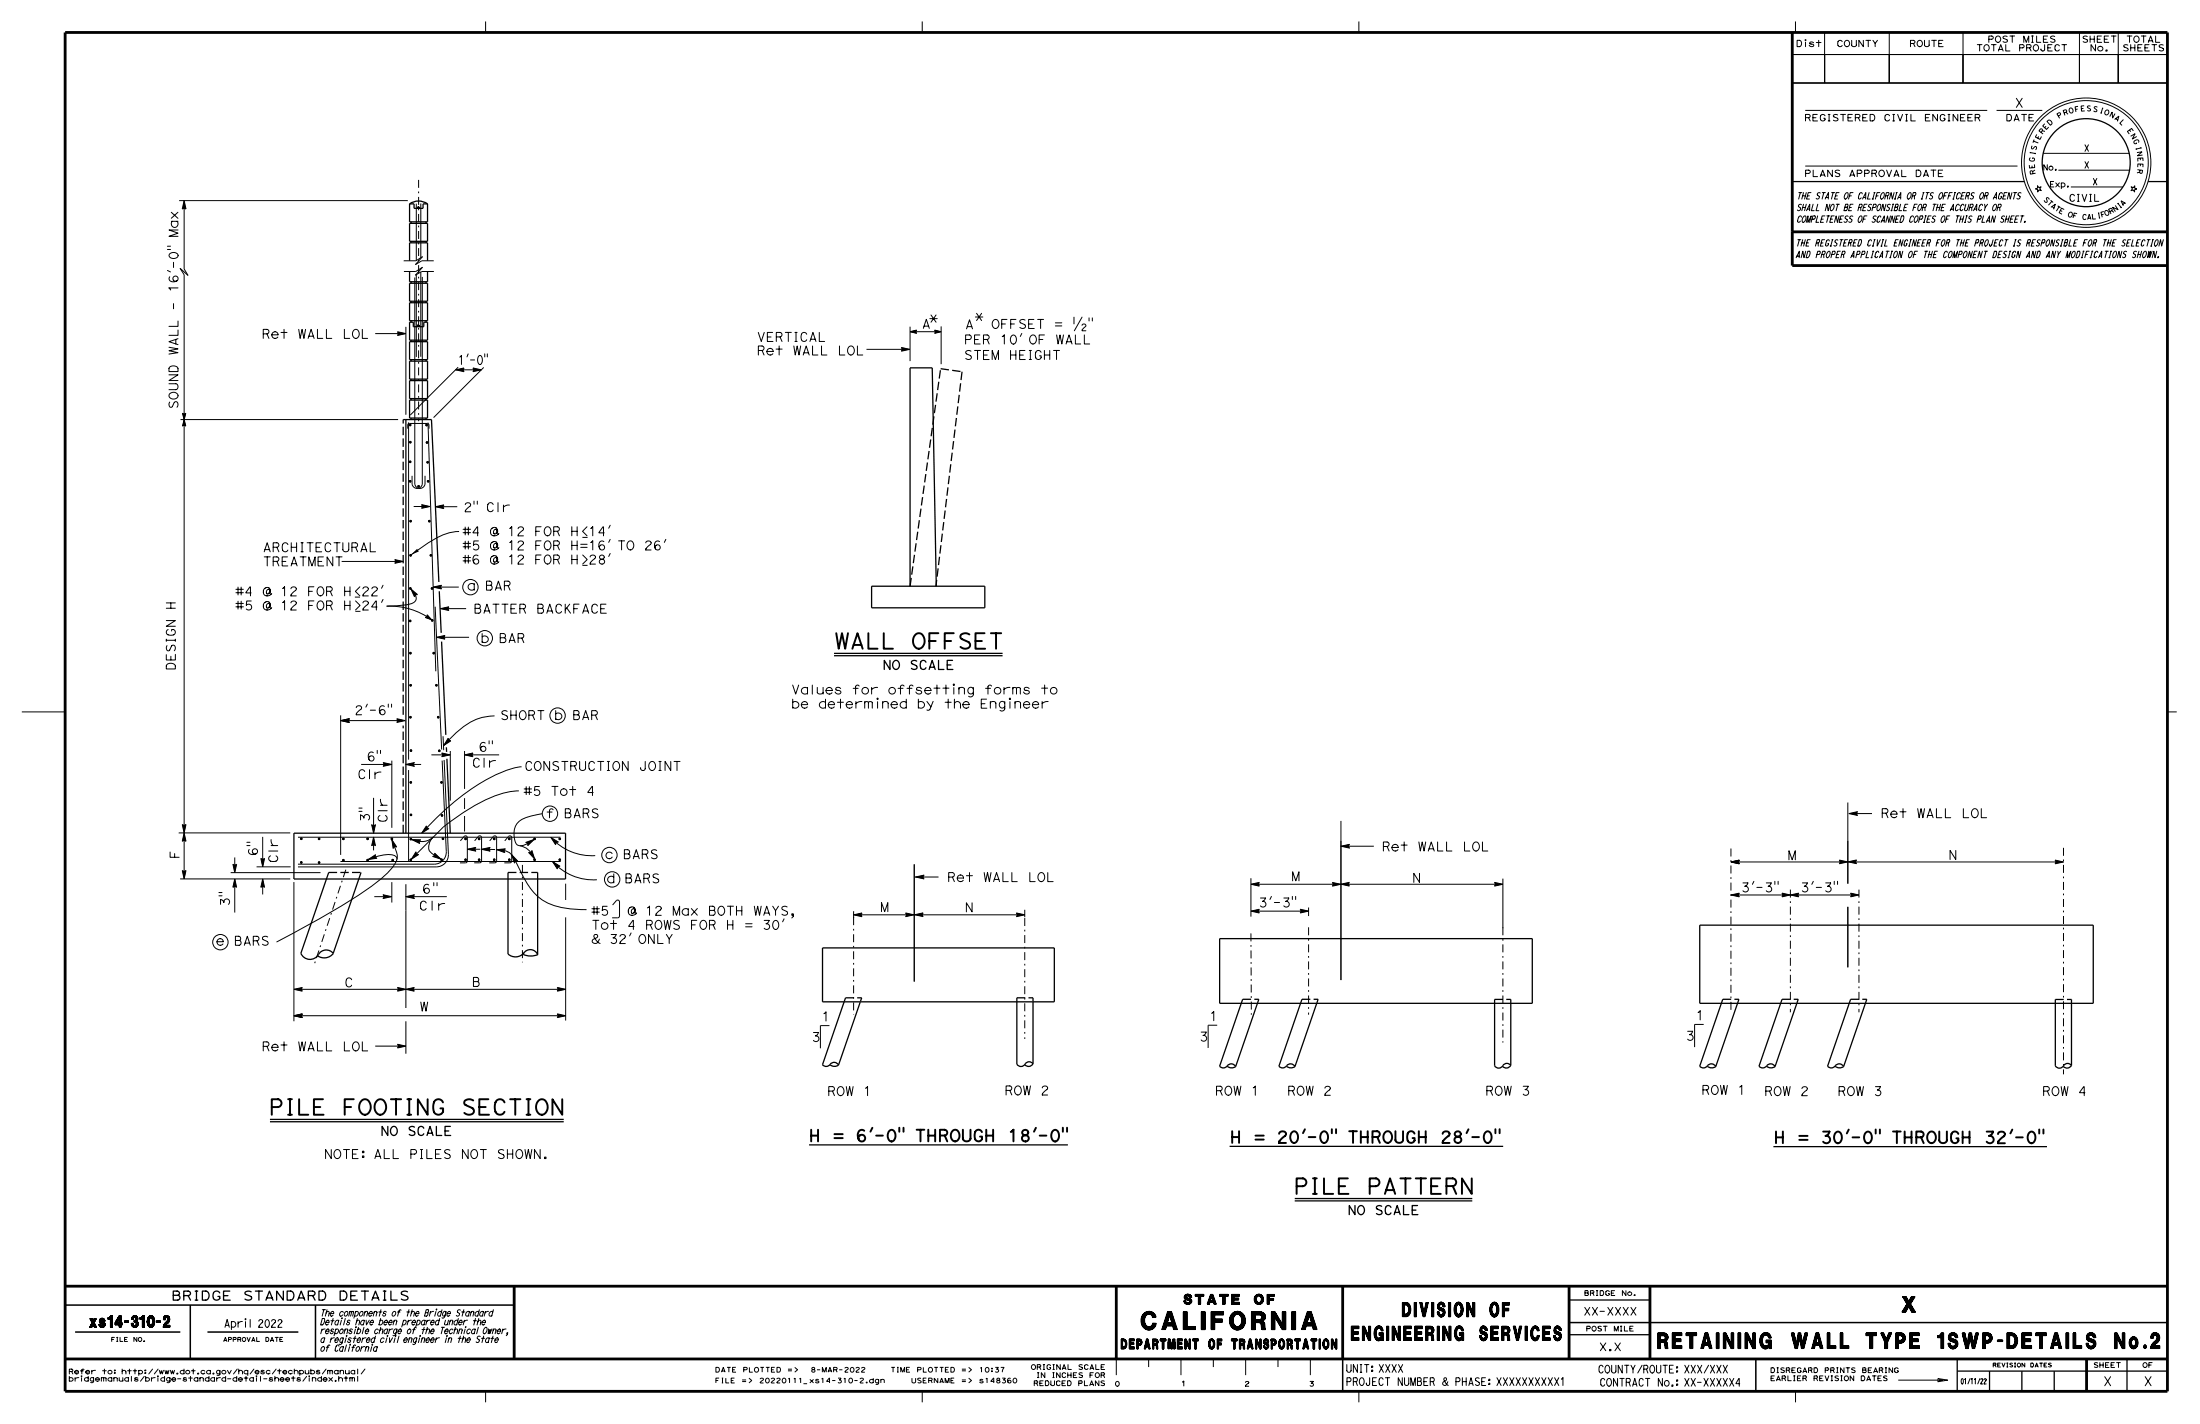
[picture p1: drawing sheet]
<svg xmlns="http://www.w3.org/2000/svg" width="432mm" height="279mm" viewBox="0 0 432 279" stroke-linecap="round" stroke-linejoin="round" font-family="sans-serif">
<g fill="none" stroke="#000" stroke-width=".25">
<path d="M351.8 16.3h73.6M351.8 35.6h45.5M421.6 35.6h3.8M80.4 40a3.1 3.1 0 0 1 3.5 0M80.4 40v3.5h3.5v-3.5M80.4 43.8h3.5v3.5h-3.5zM80.4 51.2v-3.6h3.5v3.6M80.4 53.3v2h3.5v-2M80.4 55.6h3.5v3.5h-3.5zM80.4 59.4h3.5v3.5h-3.5zM80.4 40h.9v.9h1.7v-.9h.9M80.7 43.5v.3"/>
<path d="M80.7 47.3v.3M80.7 55.3v.3M80.7 59.1v.3M83.6 43.5v.3M83.6 47.3v.3M83.6 55.3v.3M83.6 59.1v.3M80.4 78.5h3.5v3.5h-3.5zM80.4 74.7h3.5v3.5h-3.5zM80.4 70.9h3.5v3.5h-3.5zM80.4 63.2h.7v.9h2.1v-.9h.7v3.5h-3.5zM80.4 67h3.5v3.6h-3.5z"/>
<path d="M80.7 62.9v.3M80.7 66.7v.3M80.7 70.6v.2M80.7 74.4v.3M80.7 78.2v.3M83.6 62.9v.3M83.6 66.8v.2M83.6 70.6v.3M83.6 74.4v.3M83.6 78.2v.3M80.7 82v.3M83.6 82v.3"/>
<path d="M86.1 114.2l-1.4-31.9h-5v81.2M86.2 116l.4 8.2M171.1 115h22.2v4.3h-22.2zM178.6 115v-42.8h4.4l.8 42.8M86.7 125.9l.8 18.3M163.7 128.7h33.1M163.7 128.2h33.1M87.6 146.6l.1 .9M87.7 148.9l.7 14.6M57.7 163.5h53.3v9h-53.3zM64.1 172.5l-5 14.5a2.01 2.01 0 0 0 1.9 1.2 2.01 2.01 0 0 0 1.8-1.3 1.75 1.75 0 0 1 2.6 .1l5-14.5M99.7 172.5v14.7a2.17 2.17 0 0 0 3.1-.2"/>
<path d="M105.5 172.5v14.8a1.55 1.55 0 0 0-1.3-1 1.55 1.55 0 0 0-1.4 .7M65.4 187.1a2.28 2.28 0 0 1-3 .5M102.7 187.3l1.4 .3 1.5-.3M161.4 186h45.5v10.6h-45.5zM165.7 196.6l-4.3 12.3a1.02 1.02 0 0 0 1.7-.2l.7-.3 .5 .2 .3 .4M168.8 196.6l-4.2 12.4M199.6 196.6v12.2a1.04 1.04 0 0 0 1 .4 1.04 1.04 0 0 0 .8-.7 .92 .92 0 0 1 1.4 .2M202.8 196.6v12.1M239.4 184.2h61.4v12.7h-61.4zM243.6 196.9l-4.2 12.3a1.02 1.02 0 0 0 1.7-.3l.6-.2 .5 .2 .3 .4M246.8 196.9l-4.3 12.4M255.3 196.9l-4.3 12.3a1.02 1.02 0 0 0 1.7-.3l.7-.2 .4 .2 .4 .4"/>
<path d="M258.4 196.9l-4.2 12.4M293.3 196.9v12.2a1.04 1.04 0 0 0 1.1 .5 1.04 1.04 0 0 0 .8-.8 .92 .92 0 0 1 1.3 .2M296.5 196.9v12.1M333.6 181.5h77.2v15.4h-77.2zM337.9 196.9l-4.3 12.3a1.02 1.02 0 0 0 1.7-.3l.7-.2 .4 .2 .4 .4M341 196.9l-4.2 12.4M349.5 196.9l-4.3 12.3a1.02 1.02 0 0 0 1.7-.3l.7-.2 .5 .2 .3 .4M352.7 196.9l-4.3 12.4M363 196.9l-4.3 12.3a1.02 1.02 0 0 0 1.7-.3l.7-.2 .4 .2 .4 .4M366.1 196.9l-4.2 12.4M403.4 196.9v12.2a1.03 1.03 0 0 0 1 .5 1.03 1.03 0 0 0 .9-.8 .92 .92 0 0 1 1.3 .3v-12.2M53 219.6h57.6"/>
<path d="M162.9 208.9a1.33 1.33 0 0 0 1.7 .1M202.7 208.7a.97 .97 0 0 1-1.5 .2M240.9 209.2a1.33 1.33 0 0 0 1.6 .1M252.5 209.2a1.33 1.33 0 0 0 1.7 .1M296.5 209a.97 .97 0 0 1-1.6 .2M335.1 209.2a1.33 1.33 0 0 0 1.7 .1M346.7 209.2a1.33 1.33 0 0 0 1.7 .1M360.2 209.2a1.33 1.33 0 0 0 1.7 .1M406.6 209a.97 .97 0 0 1-1.6 .2M53 220.1h57.6M158.8 224.6h50.8M241.3 224.9h53.7"/>
<path d="M254.1 235.6h34.9M254.1 235.2h34.9M348.1 225h53.7M308 255.1h15.8M308 261.9h15.8M384.1 266.6v6.4M384.1 269h41.3M390.5 269v4M396.8 269v4M403.2 269v4M417.5 266.6v6.4"/>
<circle cx="409.5" cy="31.9" r="8.6"/>
</g>
<g fill="none" stroke="#000" stroke-width=".25" stroke-dasharray="1.7 .6" stroke-linecap="butt">
<path d="M184.6 72.3l4.2 .6M188.8 72.9l-5.1 42.1M79.7 82.3h-.6M178.6 115l6-42.7M79.1 140.3v-58M64.1 172.5l.4-1.3M64.5 171.2h6.4M70.4 172.5l.5-1.3M79.1 163.5v-21.1M99.7 171.2h5.8M99.7 172.5v-1.3M105.5 172.5v-1.3"/>
<path d="M165.7 196.5l.3-.7M166 195.8h3.1M168.9 196.5l.2-.7M199.6 195.8h3.2M199.6 196.5v-.7M202.8 196.5v-.7M243.6 196.8l.3-.7M243.9 196.1h3.2M246.8 196.8l.3-.7M255.3 196.8l.2-.7M255.5 196.1h3.2M258.5 196.8l.2-.7"/>
<path d="M293.3 196.1h3.2M293.3 196.8v-.7M296.5 196.8v-.7M337.9 196.8l.2-.7M338.1 196.1h3.2M341.1 196.8l.2-.7M349.5 196.8l.3-.7M349.8 196.1h3.1M352.7 196.8l.2-.7M363 196.8l.2-.7M363.2 196.1h3.2M366.2 196.8l.2-.7"/>
<path d="M403.4 196.1h3.2M403.4 196.8v-.7M406.6 196.9v-.8"/>
</g>
<g fill="none" stroke="#000" stroke-width=".2">
<path d="M95.3 4.2v2.2M181 4.2v2.2M266.7 4.2v2.2M351.8 10.7h6.3v5.6h-6.3zM351.8 10.7h73.6M352.4 4.2v2.2M354.4 8.3v.9M358.1 10.7h12.7v5.6h-12.7zM358.1 6.4v9.9M370.8 6.4v9.9M370.8 10.7h14.5v5.6h-14.5zM385.3 10.7h22.8v5.6h-22.8z"/>
<path d="M385.3 6.4v9.9M408.1 6.4v9.9M408.1 10.7h7.7v5.6h-7.7zM415.8 6.4v9.9M415.8 10.7h9.6v5.6h-9.6zM35.2 39.4h44.8M36.1 39.4l.4 1.6-.4-.2-.3 .2zM36.1 39.4v13.4l.8 1.2-1.6-1.4 .8 1.3v118.6M81.7 40v11.1M82.6 39.9v10.7M354.3 32.6h41.7M354.3 21.7h35.7"/>
<path d="M391.9 21.7h9M399.9 36.4l.3 .4 .4-.1-.2 .3 .2 .4-.4-.1-.3 .4v-.5l-.4-.1 .4-.2zM401 30.1h16.9M404 33.4h14M406.5 36.7h10.2M418.3 36.7l.4 .1 .3-.3v.4l.4 .2-.4 .1v.5l-.3-.4-.4 .1 .2-.4zM32.9 48.3h.6M32.9 49h.6M32.9 53.1l.6 .3M34.1 59.6v1M36 40.9l.1-.8 .2 .8M36.2 40.8l-.1-.3v.3"/>
<path d="M36.4 41l-.3-1.3-.2 1.3M79.2 51.2h2.4l1.3-.9-1.4 1.6 1.3-.7h2.3M79.3 53.3h2.3l1.3-.9-1.4 1.6 1.3-.7h2.4M81.4 54.4v40.6a1.02 1.02 0 0 0 1 .8 1.02 1.02 0 0 0 1-.8v-1.6M81.7 53.9v16.1M82.2 40.7h.1M82.6 53.4v16.6M82.9 54.3v40.7a1.02 1.02 0 0 1-1 .8 1.02 1.02 0 0 1-1-.8v-1.6M73.6 65.5h6.1M78 65.1l1.7 .4-1.7 .3 .2-.3zM78.1 65.2l1.2 .3-1.2 .2M78.1 65.3l.8 .2-.8 .1"/>
<path d="M78.2 65.4l.3 .1h-.3M79.7 64.1v17.3M82.2 63.9h.1M89.4 72.6h5.1M89.4 72.6l1.7-.4-.2 .4 .2 .3zM89.9 72.1l-9.4 9.3M90.9 72.5l-.3 .1h.3M91 72.4l-.8 .2 .8 .1M91 72.3l-1.2 .3 1.2 .2M91.9 69.4l-.2 .6M92.8 72.2l1.7 .4-1.7 .3 .2-.3zM92.9 72.3l1.2 .3-1.2 .2"/>
<path d="M92.9 72.4l.8 .2-.8 .1M93 72.5l.3 .1h-.3M94.9 72.1l-9.8 9.8M95.1 69.4v.6M95.6 69.4v.6M170.1 68.5h8.5M176.9 68.2l1.7 .3-1.7 .4 .2-.4zM177 68.3l1.2 .2-1.2 .3M177 68.4l.8 .1-.8 .2M177.1 68.5h.3l-.3 .1M178.6 65.1l1.3-.3-.2 .3 .2 .3zM178.6 65.1h6.1"/>
<path d="M178.6 64.1v6.7M178.9 65.1l.9-.2-.2 .2 .2 .2zM179 65.1l.7-.2-.1 .2 .1 .1zM179.2 65.1l.4-.1v.2zM179.2 65l.3 .1h-.3M183.4 64.8l1.3 .3-1.3 .3 .3-.3zM183.6 64.9l.9 .2-.9 .2 .1-.2zM183.7 64.9l.6 .2-.6 .1 .1-.1zM183.8 65l.3 .1-.3 .1zM184.1 65l-.2 .1h.2M184.7 64v7.5M200.6 65.4l-.3 .6"/>
<path d="M210.8 62.2v1.4M212.4 63.8a.37 .37 0 0 1 .4-.2 .37 .37 0 0 1 .3 .4l-.7 .7v.2h.7M212.4 62.2l-1.5 2.7M213.8 62.4v.6M214.4 62.4v.6M35.4 82.3h42.7M35.8 81.1l.3 .2 .4-.2-.4 1.3zM35.9 81.2l.2 .2 .3-.2-.3 .9zM36 81.3l.1 .1 .2-.1-.2 .6zM36 81.4h.2l-.1 .4zM36.1 82.9l.1 .3v-.3M36.1 81.8l.1-.3v.3"/>
<path d="M36.1 82.3l.4 1.3-.4-.2-.3 .2zM36.1 82.6l.3 .9-.3-.2-.2 .2zM36.1 82.7l.2 .7-.2-.1-.1 .1zM36.1 82.9l.1 .4h-.2zM80 84.1l.1-.9 .2-.1h3.6l.3 .1v.9M80.2 82.9v66.1M80.6 83.4h.1M80.5 90.6l.1 .1zM80.5 94.4l.1 .1zM80.5 86.7l.1 .1zM80.5 83.2v.1M80.5 90.4v.1"/>
<path d="M80.5 94.3h.1M80.5 86.6h.1M81.2 99.4h3.2M82.1 95.4l.1 .1zM82.2 95.3h.1M82.7 99l1.7 .4-1.7 .3 .3-.3zM82.8 99.1l1.2 .3-1.2 .2M82.9 99.2l.7 .2-.8 .2M82.9 99.3l.3 .1-.3 .1M83.7 83.4h.1zM83.7 83.2v.1M83.8 86.8v.1z"/>
<path d="M83.8 86.7h.1M83.9 90.7h.1zM83.9 90.5v.1M84 94.4l.1 .1zM84 82.9l1.5 48.8M84 94.3h.1M85.5 99.4h4.2M85.5 99.4l1.6-.3-.2 .3 .2 .4zM86.9 99.3l-.3 .1 .3 .1M87 99.3l-.8 .1 .8 .2M87.1 99.2l-1.3 .2 1.3 .3M93 98.3v.6"/>
<path d="M93.7 98.3v.6M67.1 110.2h12M75.2 117.6l-.3 .6M75.2 114.8l-.3 .6M77.5 109.8l1.6 .4-1.6 .3 .2-.3zM77.5 109.9l1.3 .3-1.3 .2M77.6 110l.8 .2-.8 .1M77.7 110.1l.3 .1h-.3M80.5 115.4l.1 .1zM80.5 115.3h.1M80.5 102.2l.1 .1zM80.5 108.9l.1 .1z"/>
<path d="M80.6 102.1h.1M80.6 108.8h.1M80.7 115.6a2.02 2.02 0 0 1 .8 2.4 5.7 5.7 0 0 1-3.5 .8l-2.1 .1a13.8 13.8 0 0 1 8.8 2.7M80.7 115.6l1.2 1.1h-.4l-.1 .4zM81.6 116.7l-.3-.2 .2 .3M81.7 116.7l-.6-.5 .3 .7M81.8 116.7l-.9-.8 .5 1.1M84.2 102.2l.1 .1zM84.3 102.1h.1M84.5 108.9l.1 .1zM84.6 108.8h.1M84.8 115.4v.1z"/>
<path d="M84.8 115.3h.1M85 115.2h5M85 115.2l1.7-.4-.3 .4 .3 .4zM85.4 119l1.3 28.1M86.5 119.4h5M86.5 119.4l1.6-.3-.2 .3 .2 .4zM86.5 115.1l-.3 .1 .3 .1M86.6 115l-.8 .2 .7 .2M86.6 114.9l-1.2 .3 1.2 .3M87.9 119.3l-.3 .1 .3 .1M88 119.2l-.8 .2 .8 .2M88 119.2l-1.2 .2 1.2 .3"/>
<path d="M90.1 104.3a14 14 0 0 0-7.6 3.3l-1.8 1.2M119.8 108.6l-.3 .6M119.8 105.8l-.3 .6M119.8 103.1l-.3 .5M130.7 105.8l-.3 .6M4.3 139.7h8.5M72.1 138.2l-.3 .5M76.2 138.1v.7M76.9 138.1v.7M80.5 121.8v.1zM80.5 121.7h.1M80.5 128.1l.1 .1z"/>
<path d="M80.5 134.4l.1 .1zM80.6 128h.1M80.6 134.3h.1M83.8 120.6l.9 1-1.2-.4 .3-.2zM83.9 120.8l.6 .7-.9-.3 .3-.2zM83.9 120.9l.5 .5-.6-.2 .1-.1zM84 121l.2 .3-.3-.1zM84.2 121.2l-.2-.1 .2 .2M84.8 121.7l.1 .1zM84.8 121.6h.1M85.1 128.1l.1 .1zM85.1 128h.1"/>
<path d="M85.6 134.4l.1 .1zM85.7 134.3h.1M85.7 125l1.6-.3-.2 .3 .2 .4zM85.7 125h6.4M87.2 125h-.4l.4 .1M87.2 124.9l-.8 .1 .8 .2M87.3 124.8l-1.2 .2 1.2 .3M172.2 137.7v1.3M187.2 134.9v1.3M198.2 137.7v1.3M425.4 139.7h1.8M66.9 140.4v27.3"/>
<path d="M66.9 141.4l1.7-.4-.3 .4 .3 .4zM67.9 141.4h11.3M68.4 141.3l-.4 .1 .4 .1M68.4 141.2l-.7 .2 .7 .2M68.5 141.1l-1.2 .3 1.2 .3M70.4 158.6h.7M70.4 159.2h.7M70.9 150h6M73.3 156.5v7M74 147.2v.6M74.7 147.2v.6M75.2 149.6l1.7 .4-1.7 .4 .2-.4z"/>
<path d="M75.3 149.7l1.2 .3-1.2 .3M75.3 149.8l.8 .2-.8 .2M75.4 149.9l.3 .1-.3 .1M76.9 149.2v13.2M77.9 141l1.6 .4-1.6 .3 .2-.3zM77.9 141.1l1.2 .3-1.2 .3M78 141.2l.8 .2-.8 .2M78 141.3l.4 .1-.3 .1M79.7 150h3M79.7 150l1.6-.4-.2 .4 .2 .4zM80.2 151.1v17.9M80.5 140.7l.1 .1z"/>
<path d="M80.6 140.6h.1M80.6 153.5l.1 .1zM80.6 147.2l.1 .1zM80.6 159.8l.1 .1zM80.6 153.3v.1M80.7 147.1v.1M80.7 159.7v.1M81.1 149.9l-.3 .1 .3 .1M81.2 149.8l-.8 .2 .8 .2M81.3 149.7l-1.3 .3 1.3 .3M84.7 148.1h3.7M86 140.7l.1 .1z"/>
<path d="M86 140.6h.1M86.2 147.3l.1 .1zM86.2 147.1v.1M86.6 153.5l.1 .1zM86.7 153.3v.1M86.7 147.7l1.7 .4-1.7 .4 .2-.4zM86.7 159.9l.1 .1zM86.7 159.8v.1M86.8 147.8l1.2 .3-1.2 .3M86.8 149.2l.8 17.9a2.38 2.38 0 0 1-2.4 2.5h-26.7M86.8 147.9l.8 .2-.8 .2M86.9 148l.3 .1-.3 .1"/>
<path d="M87 144.5l.1 2.7M87.2 149.1l.8 18.5a2.38 2.38 0 0 1-2.4 2.5h-27.1M88 144.8l.1 .4 .4 .1-1.4 1zM88 144.9l-.6 1.1 1-.7M88 145.1l-.4 .6 .7-.4M88.1 145.2l-.2 .3 .3-.2M88.4 147.4v9.7M91.2 148.1h6.8M91.2 148.1l1.6-.4-.2 .4 .2 .4zM91.2 147.4v7.4M91.2 156.6v2.1M92.7 148l-.4 .1 .4 .1"/>
<path d="M92.7 147.9l-.8 .2 .8 .2M92.8 147.8l-1.2 .3 1.2 .3M96 145.3v.7M96.6 145.3v.7M97.1 140.5a10.4 10.4 0 0 0-7.6 3.3l-2.5 2.5M101.8 155.2a19.7 19.7 0 0 0-10.1 3.7l-4.7 3.4-6.3 6.3M102.4 150.5a17.1 17.1 0 0 0-7.1 2.6 49.8 49.8 0 0 0-12.4 10.3M106.4 159.7a9 9 0 0 0-4.6 1.6 3.8 3.8 0 0 0-.4 4.4l.5 .2h.8l2.1-1.2M362.7 157.5v15.9M362.9 159.6h4.5M362.9 159.6l1.7-.3-.3 .3 .3 .4zM364.4 159.6h-.4l.4 .1"/>
<path d="M364.4 159.5l-.7 .1 .7 .2M364.5 159.4l-1.2 .2 1.2 .3M35.1 163.4h21.9M35.4 172.5h21.6M35.8 170.8l.3 .2 .4-.2-.4 1.7zM35.8 161.8l.7 3.3-.4-.2-.3 .2 .7-3.3-.4 .2zM35.9 170.9l.2 1.2M35.9 161.8l.2 1.2M36 170.9l.1 .8 .2-.8M36 161.9l.1 .8 .2-.8M36 165l.1-.8 .2 .8M36.2 164.9l-.1-.3v.3"/>
<path d="M36.2 171l-.1 .3v-.3M36.2 161.9l-.1 .4v-.4M36.4 165l-.3-1.2-.2 1.2M36.4 170.9l-.3 1.2M36.4 161.8l-.3 1.2M43 175.1h.6M43 175.8h.6M45.3 171.2h17.6M45.7 169.6l.4 .2 .3-.2-.3 1.6zM45.9 169.7l.2 .8 .1-.8M45.9 174l.2-.8 .1 .8M46.1 168.2v3"/>
<path d="M46.1 172.5v6.5M46.1 172.5l.3 1.6-.3-.2-.4 .2zM46.2 173.9l-.1-.3-.1 .3M46.2 169.7l-.1 .4-.1-.4M46.3 174l-.2-1.2-.3 1.2M46.3 169.6l-.2 1.2-.3-1.2M48.5 165.3h.6M48.5 165.9h.6M50.4 170.1h6.6M51.2 168.4l.4 .2 .3-.2-.3 1.7zM51.4 168.5l.2 .8 .1-.7M51.4 174l.2-.8 .1 .8"/>
<path d="M51.6 164.2v5.9M51.6 172.5v3M51.6 172.5l.3 1.6-.3-.2-.4 .2zM51.6 173.9v-.3l-.1 .3M51.6 168.6v.3l-.1-.3M51.8 174l-.2-1.2-.3 1.2M51.8 168.5l-.2 1.2-.3-1.2M57.7 173.1v27.3M58.5 164.3h51.5M59.1 164.5l.1 .1zM59.1 169.2l.1 .1zM59.1 164.4h.1"/>
<path d="M59.1 169.1h.1M62.6 164.6h.1zM62.6 169.2l.1 .1zM62.6 164.4v.1M62.6 169.1h.1M66.8 169h43.3M67.3 164.6h.1zM67.3 168.7l.1 .1zM67.4 164.4v.1M67.4 168.6v.1M72.1 164.6h.1zM72.1 168.7l.1 .1z"/>
<path d="M72.2 164.4v.1M72.2 168.6h.1M72.3 168.6l1.4-.9-.1 .4 .3 .3zM73 161.8l.3 .2 .4-.2-.4 1.7zM73.1 165.8l.2-.8 .2 .8M73.1 161.9l.2 .8 .2-.8M73.3 164.3v2.5M73.3 164.3l.4 1.6-.4-.2-.3 .2zM73.4 165.7l-.1-.3-.1 .4M73.4 162l-.1 .3-.1-.3M73.5 175.9h3.3M73.6 165.9l-.3-1.2-.3 1.2"/>
<path d="M73.6 161.9l-.3 1.2-.2-1.2M73.6 168l-.3 .2h.4M73.6 167.9l-.6 .5 .8-.1M73.7 167.8l-1.1 .7 1.3-.2M75.2 175.6l1.6 .3-1.6 .4 .2-.4zM75.2 175.7l1.3 .2-1.2 .3M75.3 175.8l.8 .1-.8 .2M75.4 175.9h.3l-.3 .1M76.9 164.6h.1zM76.9 173.1v4M76.9 164.8a8.3 8.3 0 0 1 1.1 3.6 9 9 0 0 1-3.3 4.1 110.4 110.4 0 0 1-17.3 10.7l-3.1 1.6M76.9 164.4v.1"/>
<path d="M76.9 164.8l1 1.4-.5-.1-.2 .3zM77 168.7l.1 .1zM77.1 168.6h.1M77.5 166.1l-.2-.3 .1 .4M77.6 166.1l-.4-.6 .1 .8M77.7 166.2l-.6-1.1 .1 1.2M77.9 168.6a.92 .92 0 0 0-1-.9 8.9 8.9 0 0 0-4.6 .9M79.7 175.9h8M79.7 175.9l1.6-.3-.2 .3 .2 .4zM79.7 173.5v24.3M80.6 168.7l.1 .1zM80.6 164.6l.1 .1z"/>
<path d="M80.6 168.5v.1M80.6 164.5h.1M80.8 164.7l1.7 .1-.3 .3 .2 .4zM81.1 175.9h-.3l.3 .1M81.2 175.8l-.8 .1 .8 .2M81.3 175.7l-1.3 .2 1.3 .3M81.6 167.2l.1 .4 .5 .1-1.5 .9zM81.7 167.3l-.7 1 1-.6M81.7 167.4l-.4 .7 .6-.5M81.7 167.5l-.2 .3 .3-.2M82.3 165h-.3l.3 .2M82.4 164.9h-.8l.7 .4"/>
<path d="M82.5 164.9l-1.3-.1 1.1 .6M83.7 162l.1 .5 .4 .1-1.4 .9zM83.7 162.2l-.7 1 1.1-.7M83.7 162.3l-.4 .6 .7-.4M83.8 162.4l-.2 .3 .3-.2M84.9 164.4a2.09 2.09 0 0 0 .7 3.6l1 .6M85.1 164.2a3.6 3.6 0 0 1-4.3 .5M85.1 173.2v.6M85.3 167.4l1.3 1.2-1.7-.6 .4-.2zM85.3 167.5l.9 .9-1.1-.4M85.3 167.8l.3 .2-.4-.1M85.3 167.6l.6 .6-.8-.3"/>
<path d="M85.8 173.2v.6M86.6 168.6l.1 .1zM86.7 168.5v.1M86.9 164.5l.1 .1zM86.9 164.4h.1M91.1 164.1l.4-.1 .2 .4M91.1 164.1l-.7 .9M91.2 160.1v3M91.3 164.6h.1zM91.3 168.6l.1 .1zM91.4 164.4v.1M91.4 168.5v.1"/>
<path d="M91.7 164.3v4.8l-.3 .2h-1.1M91.7 166.6h2.6M91.7 166.6l1.7-.3-.2 .3 .2 .4zM93.2 166.6h-.3l.3 .1M93.3 166.5l-.8 .1 .8 .2M93.3 166.4l-1.2 .2 1.2 .3M93.9 164.1l.4-.1 .2 .4M93.9 164.1l-.7 .9M94 164.6h.1zM94 168.6l.1 .1zM94 164.4v.1M94 168.5v.1"/>
<path d="M94.5 164.3v4.8l-.3 .2h-1.1M94.5 166.6l1.7-.3-.2 .3 .2 .4zM94.5 166.6l2.7 .1M96 166.6h-.3l.3 .1M96.1 166.5l-.8 .1 .8 .2M96.1 166.4l-1.2 .2 1.2 .3M97 164.6h.1zM97 168.6l.1 .1zM97 164.4v.1M97 168.5v.1M97.5 164.3l-.1 4.8-.3 .2h-1.1M97.5 166.7l1.7-.1-.3 .3 .2 .4z"/>
<path d="M97.5 164.4l-.3-.4h-.2l-.9 1M97.5 166.7a3.9 3.9 0 0 1 2.9 1l.6 .9a24.2 24.2 0 0 0 4.5 7.3 12.1 12.1 0 0 0 8 2.5l1.6 .1M98.9 166.8l-.3 .1 .3 .1M99 166.7l-.8 .1 .8 .3M99.1 166.6l-1.3 .2 1.2 .4M99.9 164.6h.1zM99.9 168.6l.1 .1zM100 164.4v.1M100 168.5v.1M100.4 164.4l-.2-.4h-.3l-.8 1M100.4 167.7l1.2 1.2h-.4l-.2 .4zM100.4 164.3v4.8l-.3 .2h-1.1"/>
<path d="M101.3 168.9l-.3-.2 .1 .3M101.4 168.9l-.6-.5 .3 .7M101.5 168.9l-.9-.9 .4 1.2M102.1 165.9a3.8 3.8 0 0 1 2.8 2.6M103.2 165.3l1.6-.6-1.2 1.2v-.4zM103.3 165.3l1.2-.4-.9 .9M103.4 165.4l.8-.3-.6 .6M103.5 165.4l.3-.1-.2 .3M103.8 167.3h.4l.2-.4 .5 1.6zM104.2 167.2l.1 .3-.2-.2M104.3 167.1l.2 .8-.5-.6M104.3 167l.4 1.2-.8-.9"/>
<path d="M104.9 164.6h.1zM104.9 168.6l.1 .1zM104.9 164.4v.1M104.9 168.5v.1M108.1 164.3l1.5 .9-.5 .1-.1 .4zM108.1 164.3a10.8 10.8 0 0 0 8.7 3.6M108.5 169.1l1.4 .9-.4 .1-.1 .4zM108.5 169.1a10.8 10.8 0 0 0 8.7 3.5M109.2 165.3l-.3-.2 .2 .3M109.3 165.3l-.6-.5 .4 .7M109.4 165.2l-1-.6 .7 1M109.6 170l-.3-.1 .2 .2"/>
<path d="M109.7 170l-.7-.4 .4 .6M109.8 170l-1.1-.7 .7 1.1M109.8 164.6h.1zM109.8 168.6l.1 .1zM109.9 164.4v.1M109.9 168.5v.1M111 173.4v3.2M111 180v20.2M121 176.7l.4-.1 .2 .4M121 176.7l-.8 .9M121.6 176.9v2.8M167.5 179.5h33.6"/>
<path d="M167.5 179.5l1.7-.4-.2 .4 .2 .4zM167.5 178.8v1.3M169 179.4l-.3 .1 .3 .1M169.1 179.3l-.8 .2 .8 .2M169.1 179.2l-1.2 .3 1.2 .3M177.7 179.1l1.7 .4-1.7 .4 .3-.4zM177.8 179.2l1.2 .3-1.2 .3M177.9 179.3l.7 .2-.7 .2M177.9 179.4l.3 .1-.3 .1M179.4 169.6v23M179.5 179.5l1.7-.4-.2 .4 .2 .3zM179.7 172.1h4.5"/>
<path d="M179.7 172.1l1.6-.4-.2 .4 .2 .3zM181 179.4l-.3 .1 .3 .1M181.1 179.3l-.8 .2 .8 .2M181.1 179.2l-1.2 .3 1.2 .3M181.2 172l-.4 .1 .4 .1M181.2 171.9l-.7 .2 .7 .2M181.3 171.8l-1.2 .3 1.2 .2M199.5 179.1l1.6 .4-1.6 .4 .2-.4zM199.5 179.2l1.3 .3-1.3 .3M199.6 179.3l.8 .2-.8 .2M199.7 179.4l.3 .1-.3 .1M201.1 178.5v1.5"/>
<path d="M245.5 178.8h11.3M245.5 178.8l1.7-.4-.2 .4 .2 .3zM245.5 173.5h49.5M245.5 173.5l1.7-.4-.2 .4 .2 .4zM245.5 172.3v7.5M245.9 178.8l1.2 .2M245.9 173.5l1.2 .3M247 178.7l-.3 .1h.3M247 173.4l-.3 .1 .3 .1M247.1 178.6l-.8 .2 .8 .1M247.1 173.3l-.8 .2 .8 .2M247.1 178.5l-1.2 .3"/>
<path d="M247.1 173.2l-1.2 .3M249.5 175.9l-.2 .6M253.7 175.9v.6M254.3 175.9v.6M255.2 178.4l1.6 .4-1.6 .3 .2-.3zM255.2 178.5l1.3 .3-1.2 .2M255.3 178.6l.8 .2-.8 .1M255.4 178.7l.3 .1h-.3M256.8 178.1v1.6M261.5 173.1l.2 .4-.2 .4 3.3-.8-.2 .4 .2 .4zM261.6 173.2l1.2 .3-1.2 .3M261.6 173.3l.8 .2-.8 .2"/>
<path d="M261.7 173.4l.3 .1-.3 .1M263.2 161.1v31.2M263.2 166l1.7-.3-.3 .3 .3 .4zM263.3 166h6.3M264.7 173.4l-.4 .1 .4 .1M264.7 166h-.4l.4 .1M264.7 173.3l-.7 .2 .7 .2M264.7 165.9l-.7 .1 .7 .2M264.8 173.2l-1.2 .3 1.2 .3M264.8 165.8l-1.2 .2 1.2 .3M293.3 173.1l1.7 .4-1.7 .4 .2-.4zM293.4 173.2l1.2 .3-1.2 .3"/>
<path d="M293.4 173.3l.8 .2-.8 .2M293.5 173.4l.3 .1-.3 .1M295 172.4v9.7M339.7 169.1h65.3M339.7 175.6l1.7-.4-.2 .4 .2 .4zM339.7 169.1l1.7-.3-.2 .3 .2 .4zM339.7 175.6h25.2M341.2 175.5l-.3 .1 .3 .1M341.2 169.1h-.3l.3 .1M341.3 175.4l-.8 .2 .8 .2M341.3 169l-.8 .1 .8 .2M341.3 175.3l-1.2 .3 1.2 .3"/>
<path d="M341.3 168.9l-1.2 .2 1.2 .3M344.2 172.9l-.3 .6M348.4 172.9v.6M349 172.9v.6M349.7 175.2l3.4 .8-.3-.4 .3-.4-3.4 .8 .3-.4M349.8 175.3l1.2 .3-1.2 .3M349.9 175.4l.7 .2-.7 .2M349.9 175.5l.4 .1-.4 .1M352.9 175.5l-.4 .1 .4 .1M352.9 175.4l-.7 .2 .7 .2M353 175.3l-1.2 .3 1.2 .3M355.9 172.9l-.3 .6"/>
<path d="M360 172.9v.6M360.7 172.9v.6M361 168.7l1.7 .4-1.7 .4 .2-.4zM361.1 168.8l1.2 .3-1.2 .3M361.1 168.9l.8 .2-.8 .2M361.2 169l.3 .1-.3 .1M362.7 177.9v11.9M362.7 169.1l1.7-.4-.2 .4 .2 .4zM363.2 175.2l1.7 .4-1.7 .4 .2-.4zM363.3 175.3l1.2 .3-1.2 .3M363.3 175.4l.8 .2-.8 .2M363.4 175.5l.3 .1-.3 .1"/>
<path d="M364.2 169l-.3 .1 .3 .1M364.3 168.9l-.8 .2 .8 .2M364.3 168.8l-1.2 .3 1.2 .3M403.4 168.8l1.6 .3-1.6 .4 .2-.4zM403.4 168.9l1.2 .2-1.2 .3M403.5 169l.7 .1-.7 .2M403.5 169l.4 .1-.4 .1M57.7 199.3h53.3M57.7 199.3l1.6-.4-.2 .4 .2 .4zM57.7 194.1l1.6-.4-.2 .4 .2 .4zM57.7 194.1h53.3M59.2 199.2l-.4 .1 .4 .1"/>
<path d="M59.2 194l-.4 .1 .4 .1M59.2 199.1l-.8 .2 .8 .2M59.2 193.9l-.8 .2 .8 .2M59.3 199l-1.2 .3 1.2 .3M59.3 193.8l-1.2 .3 1.2 .3M78 193.7l.2 .4-.2 .4 3.3-.8-.2 .4 .2 .4zM78.1 193.8l1.2 .3-1.2 .3M78.1 193.9l.8 .2-.8 .2M78.2 194l.3 .1-.3 .1M81.1 194l-.3 .1 .3 .1M81.2 193.9l-.8 .2 .8 .2M81.3 193.8l-1.3 .3 1.3 .3"/>
<path d="M109.4 193.7l1.6 .4-1.6 .4 .2-.4zM109.4 198.9l1.6 .4-1.6 .4 .2-.4zM109.4 199l1.2 .3-1.2 .3M109.4 193.8l1.2 .3-1.2 .3M109.5 193.9l.8 .2-.8 .2M109.5 199.1l.8 .2-.8 .2M109.5 194l.4 .1-.4 .1M109.5 199.2l.4 .1-.4 .1M120.1 180.1h1.1M123.9 183.1l-.3 .5M153.9 180.3l-.3 .6M73.6 205.3h6.1"/>
<path d="M78 204.9l1.7 .4-1.7 .3 .2-.3zM78.1 205l1.2 .3-1.2 .2M78.1 205.1l.8 .2-.8 .1M78.2 205.2l.3 .1h-.3M79.7 200.4v6.3M162.8 201.2h-1.8v4.5M238.9 201.2h-1.8v4.4M334.4 201h-1.8v4.5M48.2 259.3v1.1M67 259.1l-.2 .9M85.6 257.3l-.3 .9M16 270.3v.7"/>
<path d="M31 270.3v.7M50.3 270.3v.7M60.7 270.3v.7M67.9 262.5l-.2 .9M68.6 264.2l-.2 1M69.8 260.8l-.3 .9M73 264.2l-.3 1M75.9 262.5l-.2 .9M77.6 262.5l-.3 .9M82.4 262.5l-.3 .9M87.6 262.5l-.2 .9M91.3 260.8l-.2 .9"/>
<path d="M95.3 273v2.1M181 273v2.1M219.1 266.6v3.2M225.4 266.6v1.6M231.8 266.6v3.2M238.1 266.6v1.6M244.5 266.6v3.2M250.8 266.6v1.6M257.2 266.6v3.2M266.7 273v2.1M352.4 273v2.1M372.6 270.8h8.8"/>
<path d="M380.4 270.5l1.9 .3-1.9 .3zM380.7 270.7l.6 .1-.6 .1z"/>
<circle cx="354.4" cy="7.9" r=".09"/>
<circle cx="409.5" cy="31.9" r="12.7"/>
<circle cx="409.5" cy="31.9" r="12.2"/>
<circle cx="82.1" cy="40.7" r=".1"/>
<circle cx="82.1" cy="40.7" r=".09"/>
<circle cx="82.1" cy="40.7" r=".06"/>
<circle cx="82.1" cy="40.7" r=".12"/>
<circle cx="82.1" cy="63.9" r=".09"/>
<circle cx="82.1" cy="63.9" r=".1"/>
<circle cx="82.1" cy="63.9" r=".14"/>
<circle cx="80.5" cy="83.4" r=".17"/>
<circle cx="80.5" cy="90.6" r=".17"/>
<circle cx="80.5" cy="94.4" r=".17"/>
<circle cx="80.5" cy="83.4" r=".12"/>
<circle cx="80.5" cy="90.6" r=".12"/>
<circle cx="80.5" cy="94.4" r=".12"/>
<circle cx="80.5" cy="86.8" r=".17"/>
<circle cx="80.5" cy="86.8" r=".12"/>
<circle cx="82.2" cy="95.4" r=".17"/>
<circle cx="82.2" cy="95.4" r=".12"/>
<circle cx="83.7" cy="83.4" r=".17"/>
<circle cx="83.7" cy="83.4" r=".12"/>
<circle cx="83.8" cy="86.8" r=".17"/>
<circle cx="83.8" cy="86.8" r=".12"/>
<circle cx="83.9" cy="90.7" r=".17"/>
<circle cx="83.9" cy="90.7" r=".12"/>
<circle cx="84" cy="94.4" r=".17"/>
<circle cx="84" cy="94.4" r=".12"/>
<circle cx="80.5" cy="115.5" r=".17"/>
<circle cx="80.5" cy="115.5" r=".12"/>
<circle cx="80.6" cy="109" r=".17"/>
<circle cx="80.6" cy="102.3" r=".17"/>
<circle cx="80.6" cy="102.3" r=".12"/>
<circle cx="80.6" cy="109" r=".12"/>
<circle cx="84.3" cy="102.3" r=".17"/>
<circle cx="84.3" cy="102.3" r=".12"/>
<circle cx="84.6" cy="109" r=".17"/>
<circle cx="84.6" cy="109" r=".12"/>
<circle cx="84.8" cy="115.5" r=".17"/>
<circle cx="84.8" cy="115.5" r=".12"/>
<circle cx="92.3" cy="115.2" r="1.51"/>
<circle cx="80.5" cy="121.8" r=".17"/>
<circle cx="80.5" cy="121.8" r=".12"/>
<circle cx="80.6" cy="128.2" r=".17"/>
<circle cx="80.6" cy="128.2" r=".12"/>
<circle cx="80.6" cy="134.5" r=".17"/>
<circle cx="80.6" cy="134.5" r=".12"/>
<circle cx="84.8" cy="121.7" r=".12"/>
<circle cx="84.8" cy="121.7" r=".17"/>
<circle cx="85.1" cy="128.2" r=".17"/>
<circle cx="85.1" cy="128.2" r=".12"/>
<circle cx="85.7" cy="134.5" r=".17"/>
<circle cx="85.7" cy="134.5" r=".12"/>
<circle cx="95.2" cy="125.2" r="1.51"/>
<circle cx="172.2" cy="137.1" r=".13"/>
<circle cx="187.2" cy="134.3" r=".13"/>
<circle cx="198.2" cy="137.1" r=".13"/>
<circle cx="80.6" cy="140.7" r=".17"/>
<circle cx="80.6" cy="140.7" r=".12"/>
<circle cx="80.6" cy="153.5" r=".17"/>
<circle cx="80.6" cy="153.5" r=".12"/>
<circle cx="80.7" cy="147.3" r=".17"/>
<circle cx="80.7" cy="159.9" r=".17"/>
<circle cx="80.7" cy="147.3" r=".12"/>
<circle cx="80.7" cy="159.9" r=".12"/>
<circle cx="86" cy="140.7" r=".17"/>
<circle cx="86" cy="140.7" r=".12"/>
<circle cx="86.2" cy="147.3" r=".17"/>
<circle cx="86.2" cy="147.3" r=".12"/>
<circle cx="86.7" cy="153.5" r=".17"/>
<circle cx="86.7" cy="153.5" r=".12"/>
<circle cx="86.8" cy="160" r=".17"/>
<circle cx="86.8" cy="160" r=".12"/>
<circle cx="107.9" cy="159.7" r="1.51"/>
<circle cx="109.4" cy="140.4" r="1.51"/>
<circle cx="59.1" cy="164.6" r=".12"/>
<circle cx="59.1" cy="169.2" r=".12"/>
<circle cx="59.1" cy="164.6" r=".17"/>
<circle cx="59.1" cy="169.2" r=".17"/>
<circle cx="62.6" cy="164.6" r=".17"/>
<circle cx="62.6" cy="169.2" r=".17"/>
<circle cx="62.6" cy="169.2" r=".12"/>
<circle cx="62.6" cy="164.6" r=".12"/>
<circle cx="67.4" cy="164.6" r=".17"/>
<circle cx="67.4" cy="168.8" r=".17"/>
<circle cx="67.4" cy="168.8" r=".12"/>
<circle cx="67.4" cy="164.6" r=".12"/>
<circle cx="72.2" cy="168.8" r=".17"/>
<circle cx="72.2" cy="164.6" r=".17"/>
<circle cx="72.2" cy="168.8" r=".12"/>
<circle cx="72.2" cy="164.6" r=".12"/>
<circle cx="76.9" cy="164.6" r=".17"/>
<circle cx="76.9" cy="164.6" r=".12"/>
<circle cx="77.1" cy="168.8" r=".17"/>
<circle cx="77.1" cy="168.8" r=".12"/>
<circle cx="80.6" cy="168.7" r=".17"/>
<circle cx="80.6" cy="168.7" r=".12"/>
<circle cx="80.6" cy="164.6" r=".17"/>
<circle cx="80.6" cy="164.6" r=".12"/>
<circle cx="86.7" cy="168.7" r=".12"/>
<circle cx="86.7" cy="168.7" r=".17"/>
<circle cx="86.9" cy="164.6" r=".17"/>
<circle cx="86.9" cy="164.6" r=".12"/>
<circle cx="91.4" cy="164.6" r=".17"/>
<circle cx="91.4" cy="168.7" r=".17"/>
<circle cx="91.4" cy="164.6" r=".12"/>
<circle cx="91.4" cy="168.7" r=".12"/>
<circle cx="94" cy="164.6" r=".17"/>
<circle cx="94" cy="168.7" r=".17"/>
<circle cx="94" cy="168.7" r=".12"/>
<circle cx="94" cy="164.6" r=".12"/>
<circle cx="97" cy="164.6" r=".17"/>
<circle cx="97" cy="168.7" r=".17"/>
<circle cx="97" cy="168.7" r=".12"/>
<circle cx="97" cy="164.6" r=".12"/>
<circle cx="100" cy="164.6" r=".17"/>
<circle cx="100" cy="168.7" r=".17"/>
<circle cx="100" cy="164.6" r=".12"/>
<circle cx="100" cy="168.7" r=".12"/>
<circle cx="104.9" cy="168.7" r=".17"/>
<circle cx="104.9" cy="164.6" r=".17"/>
<circle cx="104.9" cy="164.6" r=".12"/>
<circle cx="104.9" cy="168.7" r=".12"/>
<circle cx="109.9" cy="168.7" r=".12"/>
<circle cx="109.9" cy="164.6" r=".12"/>
<circle cx="109.9" cy="164.6" r=".17"/>
<circle cx="109.9" cy="168.7" r=".17"/>
<circle cx="119.6" cy="167.8" r="1.51"/>
<circle cx="120.2" cy="172.5" r="1.51"/>
<circle cx="43.3" cy="184.9" r="1.51"/>
<circle cx="48.2" cy="258.8" r=".1"/>
<circle cx="67.1" cy="258.7" r=".08"/>
<circle cx="85.7" cy="256.9" r=".08"/>
<circle cx="16" cy="270" r=".07"/>
<circle cx="31" cy="270" r=".07"/>
<circle cx="50.3" cy="270" r=".07"/>
<circle cx="60.7" cy="270" r=".07"/>
<circle cx="68" cy="262.1" r=".08"/>
<circle cx="68.7" cy="263.8" r=".08"/>
<circle cx="69.9" cy="260.4" r=".08"/>
<circle cx="73.1" cy="263.8" r=".08"/>
<circle cx="76" cy="262.1" r=".08"/>
<circle cx="77.7" cy="262.1" r=".08"/>
<circle cx="82.5" cy="262.1" r=".08"/>
<circle cx="87.7" cy="262.1" r=".08"/>
<circle cx="91.4" cy="260.4" r=".08"/>
</g>
<path d="M82.2 35.3v47.3M67.9 170.6l-6.4 19.1M102.5 169.7v19.1M167.5 180v19M339.7 166.5v32.1M351.4 174.5v24.1M364.9 174.5v24.1M405 166.4v44.4M201.1 180.1v23.7M245.5 183.1l.1 16M256.8 181.9v17.2M295 181.9v22.7" fill="none" stroke="#000" stroke-width=".2" stroke-dasharray="1.6 .7 .3 .7" stroke-linecap="butt"/>
<path d="M12.8 6.4h412.6v266.6h-412.6zM351.8 6.4v45.7h73.6M351.8 45.5h73.6M12.8 252.4h412.6M100.9 252.4v14.2M219.1 252.4v14.2M263.5 252.4v14.2M308 252.4v14.2M323.8 252.4v14.2M12.8 266.6h412.6M409.5 266.7v6.3" fill="none" stroke="#000" stroke-width=".55"/>
<path d="M12.8 256.1h88.1M37.4 256.1v10.5M61.9 256.1v10.5M308 259.5h117.4M14.7 261.4h20.7M40.7 261.4h17.9M263.5 266.6v6.4M344.6 266.6v6.4" fill="none" stroke="#000" stroke-width=".3"/>
<g fill="#000">
<path d="M81.9 107.7l.3 .5-1.5 .6z"/>
<path d="M91.7 166.6l.1 .1z" fill-rule="evenodd"/>
<path d="M109.8 169.9l.2 .1z" fill-rule="evenodd"/>
<circle cx="66.9" cy="141.4" r=".08"/>
<circle cx="68.6" cy="141" r=".08"/>
<circle cx="68.6" cy="141.8" r=".08"/>
<circle cx="75.2" cy="150.4" r=".08"/>
<circle cx="76.9" cy="150" r=".08"/>
<circle cx="79.7" cy="150" r=".08"/>
<circle cx="81.3" cy="150.4" r=".08"/>
<circle cx="81.3" cy="149.6" r=".08"/>
<circle cx="362.9" cy="159.6" r=".08"/>
<circle cx="364.6" cy="159.3" r=".08"/>
<circle cx="364.6" cy="160" r=".08"/>
<circle cx="72.3" cy="168.6" r=".08"/>
<circle cx="73" cy="165.9" r=".08"/>
<circle cx="73" cy="161.8" r=".08"/>
<circle cx="73.3" cy="163.5" r=".08"/>
<circle cx="73.3" cy="164.3" r=".08"/>
<circle cx="73.7" cy="167.7" r=".08"/>
<circle cx="73.7" cy="165.9" r=".08"/>
<circle cx="73.7" cy="161.8" r=".08"/>
<circle cx="74" cy="168.4" r=".08"/>
<circle cx="75.2" cy="175.6" r=".08"/>
<circle cx="75.2" cy="176.3" r=".08"/>
<circle cx="76.8" cy="175.9" r=".08"/>
<circle cx="76.9" cy="164.8" r=".08"/>
<circle cx="77.2" cy="166.4" r=".08"/>
<circle cx="77.9" cy="166.2" r=".08"/>
<circle cx="79.7" cy="175.9" r=".08"/>
<circle cx="80.7" cy="168.6" r=".08"/>
<circle cx="80.9" cy="164.7" r=".08"/>
<circle cx="81.3" cy="176.3" r=".08"/>
<circle cx="81.3" cy="175.6" r=".08"/>
<circle cx="81.6" cy="167.2" r=".08"/>
<circle cx="82.2" cy="167.7" r=".08"/>
<circle cx="82.4" cy="165.5" r=".08"/>
<circle cx="82.5" cy="164.8" r=".08"/>
<circle cx="84.9" cy="168" r=".08"/>
<circle cx="85.3" cy="167.4" r=".08"/>
<circle cx="86.6" cy="168.6" r=".08"/>
<circle cx="93.4" cy="166.3" r=".08"/>
<circle cx="93.4" cy="167" r=".08"/>
<circle cx="94.5" cy="166.6" r=".08"/>
<circle cx="96.2" cy="166.3" r=".08"/>
<circle cx="96.2" cy="167" r=".08"/>
<circle cx="97.5" cy="166.7" r=".08"/>
<circle cx="99.1" cy="167.3" r=".08"/>
<circle cx="99.2" cy="166.6" r=".08"/>
<circle cx="100.4" cy="167.7" r=".08"/>
<circle cx="101" cy="169.3" r=".08"/>
<circle cx="101.6" cy="168.9" r=".08"/>
<circle cx="103.2" cy="165.3" r=".08"/>
<circle cx="103.6" cy="165.9" r=".08"/>
<circle cx="103.8" cy="167.3" r=".08"/>
<circle cx="104.4" cy="166.9" r=".08"/>
<circle cx="104.8" cy="164.7" r=".08"/>
<circle cx="104.9" cy="168.5" r=".08"/>
<circle cx="108.1" cy="164.3" r=".08"/>
<circle cx="108.5" cy="169.1" r=".08"/>
<circle cx="109" cy="165.7" r=".08"/>
<circle cx="109.4" cy="170.5" r=".08"/>
<circle cx="109.6" cy="165.2" r=".08"/>
<circle cx="179.7" cy="172.1" r=".08"/>
<circle cx="181.3" cy="172.4" r=".08"/>
<circle cx="181.3" cy="171.7" r=".08"/>
<circle cx="263.2" cy="166" r=".08"/>
<circle cx="264.9" cy="166.4" r=".08"/>
<circle cx="264.9" cy="165.7" r=".08"/>
</g>
<g fill="none" stroke="#000" stroke-width=".38">
<path d="M171.2 221.3l-.4 .7M176.5 221.3v.8M177.3 221.3v.8M203.3 221.3l-.4 .7M208.6 221.3v.8M209.4 221.3v.8M256.1 221.6l-.4 .7M261.4 221.6v.7M262.2 221.6v.7M288.2 221.6l-.4 .7M293.5 221.6v.7M294.3 221.6v.7"/>
<path d="M362.9 221.6l-.4 .8M368.1 221.6v.8M369 221.6v.8M395 221.6l-.4 .8M400.2 221.6v.8M401.1 221.6v.8"/>
</g>
<text font-size="3.5" x="224" y="260.9">CALIFORNIA</text>
<g font-size="3">
<text x="163.7" y="127.3">WALL OFFSET</text>
<text x="52.8" y="218.7">PILE FOOTING SECTION</text>
<text x="253.9" y="234.3">PILE PATTERN</text>
<text x="373.3" y="257.5">X</text>
<text x="325.4" y="264.6">RETAINING WALL TYPE 1SWP-DETAILS No.2</text>
</g>
<g font-size="2.8">
<text x="265.2" y="263">ENGINEERING SERVICES</text>
<text x="275.2" y="258.3">DIVISION OF</text>
</g>
<g font-size="2.3">
<text x="158.8" y="223.9">H = 6'-0&quot; THROUGH 18'-0&quot;</text>
<text x="241.4" y="224.2">H = 20'-0&quot; THROUGH 28'-0&quot;</text>
<text x="348.1" y="224.3">H = 30'-0&quot; THROUGH 32'-0&quot;</text>
</g>
<text font-size="2.2" x="17.6" y="260.4">xs14-310-2</text>
<g font-size="1.9">
<text x="232.3" y="255.9">STATE OF</text>
<text x="220" y="264.7">DEPARTMENT OF TRANSPORTATION</text>
</g>
<g font-size="1.8">
<text x="395.4" y="21.1">X</text>
<text x="34.9" y="57.4" transform="rotate(-90 34.9 57.4)">16'-0&quot; Max</text>
<text x="180.9" y="64.4">A</text>
<text x="182.3" y="63.4">*</text>
<text x="189.4" y="64.5">A OFFSET = ½&quot;</text>
<text x="191.3" y="63.1">*</text>
<text x="34.9" y="69.7" transform="rotate(-90 34.9 69.7)">WALL</text>
<text x="51.4" y="66.4">Ret WALL LOL</text>
<text x="89.9" y="71.5">1'-0&quot;</text>
<text x="148.5" y="69.7">Ret WALL LOL</text>
<text x="148.5" y="67">VERTICAL</text>
<text x="189.2" y="70.5">STEM HEIGHT</text>
<text x="189.2" y="67.5">PER 10' OF WALL</text>
<text x="34.9" y="80.3" transform="rotate(-90 34.9 80.3)">SOUND</text>
<text x="91" y="100.4">2&quot; Clr</text>
<text x="90.8" y="107.9">#5 @ 12 FOR H=16' TO 26'</text>
<text x="90.8" y="105.1">#4 @ 12 FOR H&lt;14'</text>
<text x="51.5" y="111">TREATMENT</text>
<text x="51.5" y="108.3">ARCHITECTURAL</text>
<text x="90.8" y="110.7">#6 @ 12 FOR H&gt;28'</text>
<text x="34.4" y="119.7" transform="rotate(-90 34.4 119.7)">H</text>
<text x="46.2" y="119.7">#5 @ 12 FOR H&gt;24'</text>
<text x="46.2" y="116.9">#4 @ 12 FOR H&lt;22'</text>
<text x="91.6" y="115.8">a BAR</text>
<text x="92.9" y="120.3">BATTER BACKFACE</text>
<text x="34.4" y="131.6" transform="rotate(-90 34.4 131.6)">DESIGN</text>
<text x="94.3" y="126.1">b BAR</text>
<text x="173.2" y="131.4">NO SCALE</text>
<text x="155.3" y="136.2">Values for offsetting forms to</text>
<text x="69.6" y="140.2">2'-6&quot;</text>
<text x="98.2" y="141.2">SHORT b BAR</text>
<text x="155.3" y="139">be determined by the Engineer</text>
<text x="72" y="149.3">6&quot;</text>
<text x="93.9" y="147.4">6&quot;</text>
<text x="70.1" y="152.8">Clr</text>
<text x="92.6" y="150.5">Clr</text>
<text x="102.9" y="151.2">CONSTRUCTION JOINT</text>
<text x="72.5" y="161.3" transform="rotate(-90 72.5 161.3)">3&quot;</text>
<text x="76" y="161.5" transform="rotate(-90 76 161.5)">Clr</text>
<text x="102.7" y="156.1">#5 Tot 4</text>
<text x="107.1" y="160.5">f BARS</text>
<text x="369.1" y="160.4">Ret WALL LOL</text>
<text x="50.5" y="168" transform="rotate(-90 50.5 168)">6&quot;</text>
<text x="271.2" y="167">Ret WALL LOL</text>
<text x="35.2" y="168.5" transform="rotate(-90 35.2 168.5)">F</text>
<text x="54.5" y="169.4" transform="rotate(-90 54.5 169.4)">Clr</text>
<text x="118.7" y="168.5">c BARS</text>
<text x="119" y="173.2">d BARS</text>
<text x="185.9" y="173">Ret WALL LOL</text>
<text x="253.4" y="172.8">M</text>
<text x="277.2" y="173.1">N</text>
<text x="350.9" y="168.7">M</text>
<text x="382.4" y="168.6">N</text>
<text x="45" y="177.8" transform="rotate(-90 45 177.8)">3&quot;</text>
<text x="82.2" y="178.6">Clr</text>
<text x="82.8" y="175.3">6&quot;</text>
<text x="116" y="179.6">#5</text>
<text x="121" y="179.6">@ 12 Max BOTH WAYS,</text>
<text x="172.8" y="178.9">M</text>
<text x="189.3" y="178.9">N</text>
<text x="247" y="178">3'-3&quot;</text>
<text x="341.7" y="175">3'-3&quot;</text>
<text x="353.4" y="175">3'-3&quot;</text>
<text x="42.4" y="185.5">e BARS</text>
<text x="116" y="185.1">&amp; 32' ONLY</text>
<text x="116" y="182.4">Tot 4 ROWS FOR H = 30'</text>
<text x="67.6" y="193.6">C</text>
<text x="92.6" y="193.5">B</text>
<text x="82.4" y="198.4">W</text>
<text x="161.2" y="200.3">1</text>
<text x="237.3" y="200.3">1</text>
<text x="332.8" y="200.1">1</text>
<text x="51.4" y="206.2">Ret WALL LOL</text>
<text x="159.3" y="204.4">3</text>
<text x="235.4" y="204.3">3</text>
<text x="330.8" y="204.1">3</text>
<text x="162.4" y="215">ROW 1</text>
<text x="197.2" y="214.8">ROW 2</text>
<text x="238.5" y="214.9">ROW 1</text>
<text x="252.6" y="214.9">ROW 2</text>
<text x="291.5" y="214.9">ROW 3</text>
<text x="333.9" y="214.7">ROW 1</text>
<text x="346.3" y="215">ROW 2</text>
<text x="360.6" y="215">ROW 3</text>
<text x="400.8" y="215">ROW 4</text>
<text x="63.6" y="227.3">NOTE: ALL PILES NOT SHOWN.</text>
<text x="74.7" y="222.8">NO SCALE</text>
<text x="264.5" y="238.3">NO SCALE</text>
<text x="33.6" y="255.1">BRIDGE STANDARD DETAILS</text>
<text x="412.8" y="271.9">X</text>
<text x="420.7" y="271.9">X</text>
</g>
<g font-size="1.5">
<text x="43.9" y="260.4">April 2022</text>
<text x="310.7" y="258">XX-XXXX</text>
<text x="264.1" y="269.3">UNIT: XXXX</text>
<text x="313.6" y="269.4">COUNTY/ROUTE: XXX/XXX</text>
<text x="313.8" y="265">X.X</text>
<text x="264.1" y="271.8">PROJECT NUMBER &amp; PHASE: XXXXXXXXXX1</text>
<text x="313.9" y="272">CONTRACT No.: XX-XXXXX4</text>
</g>
<text font-size="1.4" x="406" y="39.5">CIVIL</text>
<g font-size="1.3">
<text x="354.1" y="23.7">REGISTERED CIVIL ENGINEER</text>
<text x="393.6" y="23.7">DATE</text>
<text x="409" y="29.7">X</text>
<text x="354.1" y="34.7">PLANS APPROVAL DATE</text>
<text x="409" y="33">X</text>
<text x="352.5" y="41.3">SHALL NOT BE RESPONSIBLE FOR THE ACCURACY OR</text>
<text x="352.5" y="39.1">THE STATE OF CALIFORNIA OR ITS OFFICERS OR AGENTS</text>
<text x="410.7" y="36.3">X</text>
<text x="352.5" y="43.6">COMPLETENESS OF SCANNED COPIES OF THIS PLAN SHEET.</text>
<text x="352.4" y="50.6">AND PROPER APPLICATION OF THE COMPONENT DESIGN AND ANY MODIFICATIONS SHOWN.</text>
<text x="352.4" y="48.3">THE REGISTERED CIVIL ENGINEER FOR THE PROJECT IS RESPONSIBLE FOR THE SELECTION</text>
<text x="62.8" y="263.4">a registered civil engineer in the State</text>
<text x="62.8" y="261.7">responsible charge of the Technical Owner,</text>
<text x="62.8" y="260">Details have been prepared under the</text>
<text x="62.8" y="258.2">The components of the Bridge Standard</text>
<text x="62.8" y="265.1">of California</text>
</g>
<g font-size="1.2">
<text x="352.5" y="9.2">Dist</text>
<text x="360.4" y="9.2">COUNTY</text>
<text x="374.7" y="9.2">ROUTE</text>
<text x="387.8" y="10">TOTAL PROJECT</text>
<text x="390.1" y="8.3">POST MILES</text>
<text x="408.6" y="8.3">SHEET</text>
<text x="410.2" y="10">No.</text>
<text x="416.5" y="10">SHEETS</text>
<text x="417.3" y="8.3">TOTAL</text>
</g>
<g font-size="1.1">
<text x="400.9" y="33.4">No.</text>
<text x="402.3" y="36.7">Exp.</text>
<text x="384.8" y="271.5">01/11/22</text>
</g>
<g font-size="1">
<text x="404.1" y="23.3" transform="rotate(-31 404.1 23.3)">P</text>
<text x="405.1" y="22.7" transform="rotate(-20 405.1 22.7)">R</text>
<text x="406.1" y="22.3" transform="rotate(-15 406.1 22.3)">O</text>
<text x="407.3" y="22" transform="rotate(-10 407.3 22)">F</text>
<text x="408.4" y="21.8" transform="rotate(-4 408.4 21.8)">E</text>
<text x="409.5" y="21.8" transform="rotate(1 409.5 21.8)">S</text>
<text x="410.7" y="21.8" transform="rotate(12 410.7 21.8)">S</text>
<text x="412" y="22.1" transform="rotate(17 412 22.1)">I</text>
<text x="412.9" y="22.3" transform="rotate(22 412.9 22.3)">O</text>
<text x="413.9" y="22.8" transform="rotate(28 413.9 22.8)">N</text>
<text x="414.9" y="23.3" transform="rotate(33 414.9 23.3)">A</text>
<text x="399.6" y="29.6" transform="rotate(-74 399.6 29.6)">S</text>
<text x="399.9" y="28.5" transform="rotate(-69 399.9 28.5)">T</text>
<text x="400.3" y="27.5" transform="rotate(-63 400.3 27.5)">E</text>
<text x="400.9" y="26.4" transform="rotate(-53 400.9 26.4)">R</text>
<text x="401.5" y="25.5" transform="rotate(-47 401.5 25.5)">E</text>
<text x="402.3" y="24.7" transform="rotate(-42 402.3 24.7)">D</text>
<text x="415.9" y="24" transform="rotate(44 415.9 24)">L</text>
<text x="417.4" y="25.6" transform="rotate(55 417.4 25.6)">E</text>
<text x="418.1" y="26.6" transform="rotate(60 418.1 26.6)">N</text>
<text x="418.6" y="27.6" transform="rotate(65 418.6 27.6)">G</text>
<text x="419.2" y="28.9" transform="rotate(76 419.2 28.9)">I</text>
<text x="419.4" y="29.8" transform="rotate(81 419.4 29.8)">N</text>
<text x="399.3" y="31.8" transform="rotate(-85 399.3 31.8)">G</text>
<text x="399.4" y="33.1" transform="rotate(-96 399.4 33.1)">E</text>
<text x="399.4" y="30.5" transform="rotate(-79 399.4 30.5)">I</text>
<text x="399.6" y="34.2" transform="rotate(-101 399.6 34.2)">R</text>
<text x="419.5" y="33.1" transform="rotate(98 419.5 33.1)">R</text>
<text x="419.6" y="30.9" transform="rotate(87 419.6 30.9)">E</text>
<text x="419.6" y="32" transform="rotate(92 419.6 32)">E</text>
<text x="401" y="39.2" transform="rotate(46 401 39.2)">S</text>
<text x="401.7" y="39.9" transform="rotate(41 401.7 39.9)">T</text>
<text x="402.4" y="40.6" transform="rotate(37 402.4 40.6)">A</text>
<text x="403.2" y="41.1" transform="rotate(32 403.2 41.1)">T</text>
<text x="404" y="41.7" transform="rotate(27 404 41.7)">E</text>
<text x="415" y="41.6" transform="rotate(-34 415 41.6)">N</text>
<text x="416" y="40.9" transform="rotate(-38 416 40.9)">I</text>
<text x="416.6" y="40.5" transform="rotate(-43 416.6 40.5)">A</text>
<text x="405.7" y="42.4" transform="rotate(18 405.7 42.4)">O</text>
<text x="406.7" y="42.7" transform="rotate(13 406.7 42.7)">F</text>
<text x="408.6" y="43" transform="rotate(4 408.6 43)">C</text>
<text x="409.6" y="43.1" transform="rotate(-1 409.6 43.1)">A</text>
<text x="410.5" y="43" transform="rotate(-6 410.5 43)">L</text>
<text x="411.7" y="42.9" transform="rotate(-10 411.7 42.9)">I</text>
<text x="412.4" y="42.7" transform="rotate(-15 412.4 42.7)">F</text>
<text x="413.3" y="42.4" transform="rotate(-24 413.3 42.4)">O</text>
<text x="414.2" y="42.1" transform="rotate(-29 414.2 42.1)">R</text>
<text x="310.9" y="254.2">BRIDGE No.</text>
<text x="311.2" y="261.2">POST MILE</text>
<text x="13.4" y="269.6">Refer to: http://www.dot.ca.gov/hq/esc/techpubs/manual/</text>
<text x="140.3" y="269.2">DATE PLOTTED =&gt;</text>
<text x="158.5" y="269.2">8-MAR-2022</text>
<text x="174.7" y="269.2">TIME PLOTTED =&gt;</text>
<text x="192.1" y="269.2">10:37</text>
<text x="202.3" y="268.7">ORIGINAL SCALE</text>
<text x="347.4" y="269.3">DISREGARD PRINTS BEARING</text>
<text x="410.8" y="268.3">SHEET</text>
<text x="420.5" y="268.3">OF</text>
<text x="13.4" y="271">bridgemanuals/bridge-standard-detail-sheets/index.html</text>
<text x="140.3" y="271.3">FILE =&gt;</text>
<text x="149" y="271.3">20220111_xs14-310-2.dgn</text>
<text x="178.8" y="271.3">USERNAME =&gt;</text>
<text x="192.1" y="271.3">s148360</text>
<text x="202.8" y="271.9">REDUCED PLANS</text>
<text x="203.4" y="270.3">IN INCHES FOR</text>
<text x="218.8" y="272">0</text>
<text x="231.8" y="271.9">1</text>
<text x="244.2" y="272">2</text>
<text x="256.9" y="272">3</text>
<text x="347.4" y="270.9">EARLIER REVISION DATES</text>
</g>
<g font-size=".8">
<text x="21.8" y="263.2">FILE NO.</text>
<text x="43.8" y="263.2">APPROVAL DATE</text>
<text x="391.1" y="268.2">REVISION DATES</text>
</g>
</svg>
